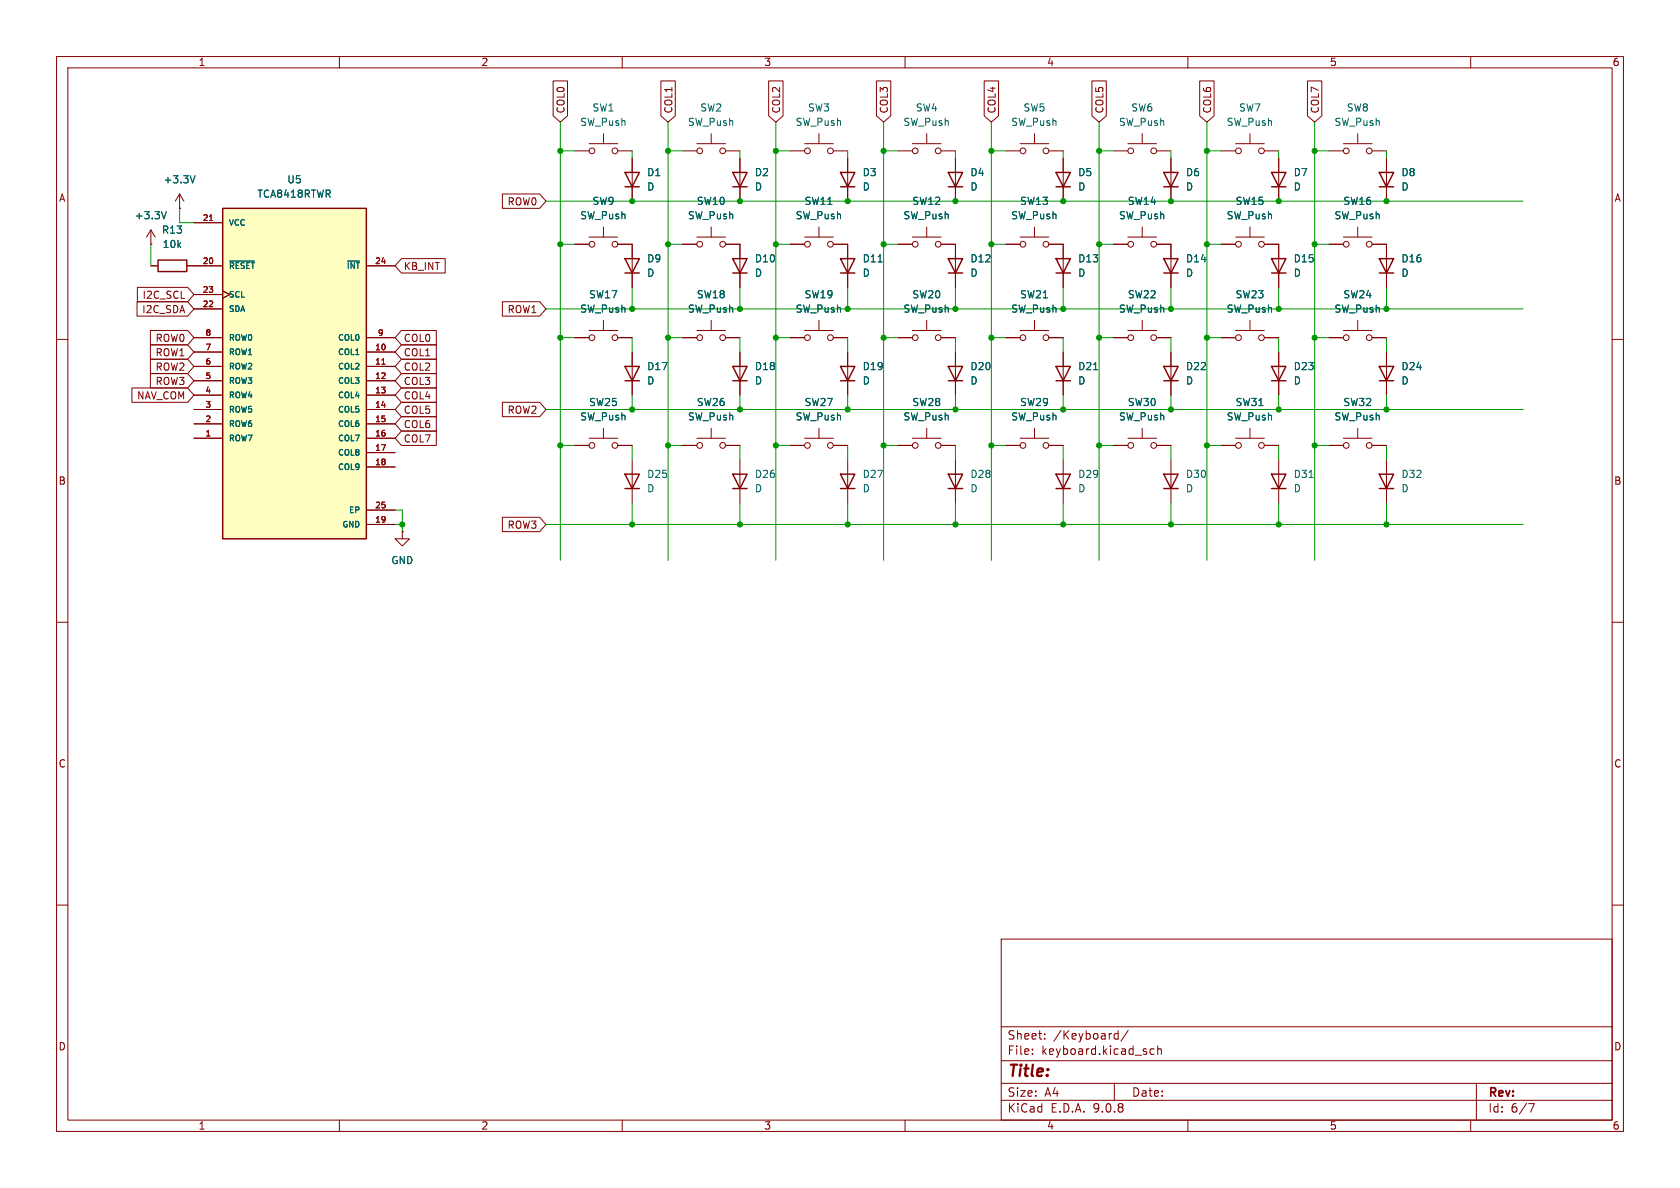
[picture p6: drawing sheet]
<svg xmlns="http://www.w3.org/2000/svg" width="297mm" height="210mm" viewBox="0 0 297 210" stroke-linecap="round" stroke-linejoin="round" font-family="sans-serif">
<g fill="none" stroke="#840000" stroke-width=".18">
<path d="M10 10h277v190h-277zM12 12h273v186h-273zM60 10v2M110 10v2M160 10v2M210 10v2M260 10v2M31.7 36.8h.1M31.7 34.3l-.7 1.3M31.7 34.3l.8 1.3M31.7 34.3v2.5M130.8 27.9v7.7"/>
<path d="M139.7 26.7h2.5M142.2 25.4h5.1M144.8 23.6v1.8M147.3 26.7h2.6M149.9 27.9v7.7M158.7 26.7h2.6M161.3 25.4h5.1M163.8 23.6v1.8M166.4 26.7h2.5M168.9 27.9v7.7M177.8 26.7h2.5M180.3 25.4h5.1"/>
<path d="M182.9 23.6v1.8M185.4 26.7h2.6M188 27.9v7.7M196.8 26.7h2.6M199.4 25.4h5.1M201.9 23.6v1.8M204.5 26.7h2.5M207 27.9v7.7M215.9 26.7h2.5M218.4 25.4h5.1M221 23.6v1.8M223.5 26.7h2.6"/>
<path d="M226.1 27.9v7.7M234.9 26.7h2.6M237.5 25.4h5.1M240 23.6v1.8M242.6 26.7h2.5M245.1 27.9v7.7M26.7 43.2h.1M26.7 47h1.2M26.7 40.6l-.8 1.3M26.7 40.6l.7 1.3M26.7 40.6v2.6M33 47h1.3"/>
<path d="M101.6 59.7h2.5M104.1 58.4h5.1M106.7 56.6v1.8M109.2 59.7h2.6M130.8 43.2v7.6M139.7 43.2h2.5M139.7 59.7h2.5M142.2 41.9h5.1M142.2 58.4h5.1M144.8 40.1v1.8M144.8 56.6v1.8M147.3 43.2h2.6v7.6"/>
<path d="M147.3 59.7h2.6M158.7 43.2h2.6M158.7 59.7h2.6M161.3 41.9h5.1M161.3 58.4h5.1M163.8 40.1v1.8M163.8 56.6v1.8M166.4 43.2h2.5v7.6M166.4 59.7h2.5M177.8 43.2h2.5M177.8 59.7h2.5M180.3 41.9h5.1"/>
<path d="M180.3 58.4h5.1M182.9 40.1v1.8M182.9 56.6v1.8M185.4 43.2h2.6v7.6M185.4 59.7h2.6M196.8 43.2h2.6M199.4 41.9h5.1M201.9 40.1v1.8M204.5 43.2h2.5M215.9 43.2h2.5M218.4 41.9h5.1M221 40.1v1.8"/>
<path d="M223.5 43.2h2.6M234.9 43.2h2.6M234.9 59.7h2.6M237.5 41.9h5.1M237.5 58.4h5.1M240 40.1v1.8M240 56.6v1.8M242.6 43.2h2.5v7.6M242.6 59.7h2.5M10 60h2M101.6 78.7h2.5M104.1 77.5h5.1"/>
<path d="M106.7 75.7v1.8M109.2 78.7h2.6M111.8 62.2v7.7M120.6 78.7h2.6M123.2 77.5h5.1M125.7 75.7v1.8M128.3 78.7h2.5M130.8 62.2v7.7M139.7 78.7h2.5M142.2 77.5h5.1M144.8 75.7v1.8M147.3 78.7h2.6"/>
<path d="M149.9 62.2v7.7M158.7 78.7h2.6M161.3 77.5h5.1M163.8 75.7v1.8M166.4 78.7h2.5M168.9 62.2v7.7M177.8 78.7h2.5M180.3 77.5h5.1M182.9 75.7v1.8M185.4 78.7h2.6M188 62.2v7.7M196.8 78.7h2.6"/>
<path d="M199.4 77.5h5.1M201.9 75.7v1.8M204.5 78.7h2.5M207 62.2v7.7M215.9 78.7h2.5M218.4 77.5h5.1M221 75.7v1.8M223.5 78.7h2.6M226.1 62.2v7.7M234.9 78.7h2.6M237.5 77.5h5.1M240 75.7v1.8"/>
<path d="M242.6 78.7h2.5M245.1 62.2v7.7M285 60h2M71.1 94v1.3h1.3l-1.3 1.2-1.3-1.2h1.3M71.1 94h.1M111.8 81.3v7.6M130.8 81.3v7.6M168.9 81.3v7.6M188 81.3v7.6M207 81.3v7.6M226.1 81.3v7.6M245.1 81.3v7.6"/>
<path d="M10 110h2M285 110h2M10 160h2M177 166h108v32h-108zM285 160h2M60 198v2M110 198v2M160 198v2M177 194.5h108M177 191.5h108M177 187.5h108M177 181.5h108"/>
<path d="M182.5 186.3v.1M182.5 185.5v.1M184.7 183.6v.1M184.7 182.8v.1M197 191.5v3M197 183.6l.2 .1 .5-.1M197.7 182.2v1.5M197.7 182.8l-.5-.1-.2 .1M199.5 182.1l-1.3 2M204 185.5l-.4-.1-.3 .3v.4l.2 .2h.5M204.7 185.5l.2-.1 .3 .1 .1 .9M204.7 184.9v1.5"/>
<path d="M210 198v2M260 198v2M261 191.5v6.5M270.2 195.1h1l-.6 1.5"/>
<circle cx="142.7" cy="26.7" r=".51"/>
<circle cx="146.8" cy="26.7" r=".51"/>
<circle cx="161.8" cy="26.7" r=".51"/>
<circle cx="165.9" cy="26.7" r=".51"/>
<circle cx="180.8" cy="26.7" r=".51"/>
<circle cx="184.9" cy="26.7" r=".51"/>
<circle cx="199.9" cy="26.7" r=".51"/>
<circle cx="204" cy="26.7" r=".51"/>
<circle cx="218.9" cy="26.7" r=".51"/>
<circle cx="223" cy="26.7" r=".51"/>
<circle cx="238" cy="26.7" r=".51"/>
<circle cx="242.1" cy="26.7" r=".51"/>
<circle cx="104.6" cy="59.7" r=".51"/>
<circle cx="108.7" cy="59.7" r=".51"/>
<circle cx="142.7" cy="59.7" r=".51"/>
<circle cx="142.7" cy="43.2" r=".51"/>
<circle cx="146.8" cy="43.2" r=".51"/>
<circle cx="146.8" cy="59.7" r=".51"/>
<circle cx="161.8" cy="59.7" r=".51"/>
<circle cx="161.8" cy="43.2" r=".51"/>
<circle cx="165.9" cy="43.2" r=".51"/>
<circle cx="165.9" cy="59.7" r=".51"/>
<circle cx="180.8" cy="59.7" r=".51"/>
<circle cx="180.8" cy="43.2" r=".51"/>
<circle cx="184.9" cy="43.2" r=".51"/>
<circle cx="184.9" cy="59.7" r=".51"/>
<circle cx="199.9" cy="43.2" r=".51"/>
<circle cx="204" cy="43.2" r=".51"/>
<circle cx="218.9" cy="43.2" r=".51"/>
<circle cx="223" cy="43.2" r=".51"/>
<circle cx="238" cy="43.2" r=".51"/>
<circle cx="238" cy="59.7" r=".51"/>
<circle cx="242.1" cy="43.2" r=".51"/>
<circle cx="242.1" cy="59.7" r=".51"/>
<circle cx="104.6" cy="78.7" r=".51"/>
<circle cx="108.7" cy="78.7" r=".51"/>
<circle cx="123.7" cy="78.7" r=".51"/>
<circle cx="127.8" cy="78.7" r=".51"/>
<circle cx="142.7" cy="78.7" r=".51"/>
<circle cx="146.8" cy="78.7" r=".51"/>
<circle cx="161.8" cy="78.7" r=".51"/>
<circle cx="165.9" cy="78.7" r=".51"/>
<circle cx="180.8" cy="78.7" r=".51"/>
<circle cx="184.9" cy="78.7" r=".51"/>
<circle cx="199.9" cy="78.7" r=".51"/>
<circle cx="204" cy="78.7" r=".51"/>
<circle cx="218.9" cy="78.7" r=".51"/>
<circle cx="223" cy="78.7" r=".51"/>
<circle cx="238" cy="78.7" r=".51"/>
<circle cx="242.1" cy="78.7" r=".51"/>
</g>
<g fill="none" stroke="#840000" stroke-width=".25">
<path d="M129.5 30.5h2.6l-1.3 2.5zM129.5 33h2.6M148.6 30.5h2.5l-1.2 2.5zM148.6 33h2.5M167.6 30.5h2.6l-1.3 2.5zM167.6 33h2.6M186.7 30.5h2.5l-1.2 2.5zM186.7 33h2.5M205.7 30.5h2.6l-1.3 2.5zM205.7 33h2.6M224.8 30.5h2.5l-1.2 2.5zM224.8 33h2.5"/>
<path d="M243.8 30.5h2.6l-1.3 2.5zM243.8 33h2.6M27.9 46h5.1v2h-5.1zM129.5 45.7h2.6l-1.3 2.6zM129.5 48.3h2.6M148.6 45.7h2.5l-1.2 2.6zM148.6 48.3h2.5M167.6 45.7h2.6l-1.3 2.6zM167.6 48.3h2.6M186.7 45.7h2.5l-1.2 2.6zM186.7 48.3h2.5M243.8 45.7h2.6l-1.3 2.6z"/>
<path d="M243.8 48.3h2.6M110.5 64.8h2.5l-1.2 2.5zM110.5 67.3h2.5M129.5 64.8h2.6l-1.3 2.5zM129.5 67.3h2.6M148.6 64.8h2.5l-1.2 2.5zM148.6 67.3h2.5M167.6 64.8h2.6l-1.3 2.5zM167.6 67.3h2.6M186.7 64.8h2.5l-1.2 2.5zM186.7 67.3h2.5M205.7 64.8h2.6l-1.3 2.5z"/>
<path d="M205.7 67.3h2.6M224.8 64.8h2.5l-1.2 2.5zM224.8 67.3h2.5M243.8 64.8h2.6l-1.3 2.5zM243.8 67.3h2.6M110.5 83.8h2.5l-1.2 2.6zM110.5 86.4h2.5M129.5 83.8h2.6l-1.3 2.6zM129.5 86.4h2.6M167.6 83.8h2.6l-1.3 2.6zM167.6 86.4h2.6M186.7 83.8h2.5l-1.2 2.6z"/>
<path d="M186.7 86.4h2.5M205.7 83.8h2.6l-1.3 2.6zM205.7 86.4h2.6M224.8 83.8h2.5l-1.2 2.6zM224.8 86.4h2.5M243.8 83.8h2.6l-1.3 2.6zM243.8 86.4h2.6"/>
</g>
<path d="M29.4 37.4l-.4 1.3M34.5 31.1l-.5 1.2M155.2 46.3h.8M193.3 65.3h.8M231.4 84.4h.8" fill="none" stroke="#006464" stroke-width=".18"/>
<path d="M39.4 36.8h25.4v58.5h-25.4z" fill="#ffffc2"/>
<path d="M39.4 36.8h25.4v58.5h-25.4zM110.5 30.5h2.5l-1.2 2.5zM110.5 33h2.5M110.5 45.7h2.5l-1.2 2.6zM110.5 48.3h2.5M205.7 45.7h2.6l-1.3 2.6zM205.7 48.3h2.6M224.8 45.7h2.5l-1.2 2.6zM224.8 48.3h2.5M148.6 83.8h2.5l-1.2 2.6zM148.6 86.4h2.5" fill="none" stroke="#840000" stroke-width=".25"/>
<g fill="none" stroke="#840000" stroke-width=".18">
<path d="M97.8 14.3h2.5v6.2l-1.2 1.1-1.3-1.1zM116.8 14.3h2.6v6.2l-1.3 1.1-1.3-1.1zM135.9 14.3h2.5v6.2l-1.2 1.1-1.3-1.1zM154.9 14.3h2.6v6.2l-1.3 1.1-1.3-1.1zM174 14.3h2.5v6.2l-1.2 1.1-1.3-1.1zM193 14.3h2.6v6.2l-1.3 1.1-1.3-1.1zM212.1 14.3h2.5v6.2l-1.2 1.1-1.3-1.1zM231.1 14.3h2.6v6.2l-1.3 1.1-1.3-1.1zM31.7 36.8h.1M34.3 39.4h5.1M88.8 34.3h6.6l1.1 1.3-1.1 1.2h-6.6zM101.6 26.7h2.5"/>
<path d="M104.1 25.4h5.1M106.7 23.6v1.8M109.2 26.7h2.6M111.8 27.9v7.7M120.6 26.7h2.6M123.2 25.4h5.1M125.7 23.6v1.8M128.3 26.7h2.5M130.8 27.9v2.6M130.8 33v2.6M149.9 27.9v2.6M149.9 33v2.6"/>
<path d="M168.9 27.9v2.6M168.9 33v2.6M188 27.9v2.6M188 33v2.6M207 27.9v2.6M207 33v2.6M226.1 27.9v2.6M226.1 33v2.6M245.1 27.9v2.6M245.1 33v2.6M24.2 53.3h9l1.1 1.3-1.1 1.3h-9zM24.3 50.8h8.9l1.1 1.3-1.1 1.2h-8.9z"/>
<path d="M26.6 58.4h6.6l1.1 1.3-1.1 1.3h-6.6zM26.7 43.2h.1M26.7 47h1.2M33 47h6.4M34.3 52.1h5.1M34.3 54.6h5.1M34.3 59.7h5.1M39.4 51.4l1.2 .7-1.2 .6M64.8 47h5M64.8 59.7h5M71 45.7h7.7v2.6h-7.7l-1.2-1.3zM71 58.4h6.1v2.6h-6.1l-1.2-1.3z"/>
<path d="M88.8 53.3h6.6l1.1 1.3-1.1 1.3h-6.6zM101.6 59.7h2.5M101.6 43.2h2.5M104.1 41.9h5.1M106.7 40.1v1.8M109.2 59.7h2.6M109.2 43.2h2.6v7.6M120.6 59.7h2.6M120.6 43.2h2.6M123.2 58.4h5.1M123.2 41.9h5.1M125.7 40.1v1.8"/>
<path d="M125.7 56.6v1.8M128.3 59.7h2.5M128.3 43.2h2.5v2.5M130.8 48.3v2.5M139.7 59.7h2.5M139.7 43.2h2.5M147.3 59.7h2.6M147.3 43.2h2.6v2.5M149.9 48.3v2.5M158.7 59.7h2.6M158.7 43.2h2.6M166.4 59.7h2.5"/>
<path d="M166.4 43.2h2.5v2.5M168.9 48.3v2.5M177.8 59.7h2.5M177.8 43.2h2.5M185.4 59.7h2.6M185.4 43.2h2.6v2.5M188 48.3v2.5M196.8 59.7h2.6M196.8 43.2h2.6M199.4 58.4h5.1M201.9 56.6v1.8M204.5 59.7h2.5"/>
<path d="M204.5 43.2h2.5v7.6M215.9 59.7h2.5M215.9 43.2h2.5M218.4 58.4h5.1M221 56.6v1.8M223.5 59.7h2.6M223.5 43.2h2.6v7.6M234.9 59.7h2.6M234.9 43.2h2.6M242.6 59.7h2.5M242.6 43.2h2.5v2.5M245.1 48.3v2.5"/>
<path d="M23.3 68.6h9.9l1.1 1.3-1.1 1.2h-9.9zM26.6 61h6.6l1.1 1.2-1.1 1.3h-6.6zM26.6 63.5h6.6l1.1 1.3-1.1 1.2h-6.6zM26.6 66h6.6l1.1 1.3-1.1 1.3h-6.6zM34.3 62.2h5.1M34.3 64.8h5.1M34.3 67.3h5.1M34.3 69.9h5.1M34.3 72.4h5.1M34.3 74.9h5.1M34.3 77.5h5.1M64.8 62.2h5"/>
<path d="M64.8 64.8h5M64.8 67.3h5M64.8 69.9h5M64.8 72.4h5M64.8 74.9h5M64.8 77.5h5M71 73.7h6.1v2.5h-6.1l-1.2-1.3zM71 71.1h6.1v2.6h-6.1l-1.2-1.3zM71 76.2h6.1v2.5h-6.1l-1.2-1.2zM71 68.6h6.1v2.5h-6.1l-1.2-1.2zM71 66h6.1v2.6h-6.1l-1.2-1.3zM71 61h6.1v2.5h-6.1l-1.2-1.3z"/>
<path d="M71 63.5h6.1v2.5h-6.1l-1.2-1.2zM88.8 71.1h6.6l1.1 1.3-1.1 1.3h-6.6zM101.6 78.7h2.5M109.2 78.7h2.6M111.8 62.2v2.6M111.8 67.3v2.6M120.6 78.7h2.6M128.3 78.7h2.5M130.8 62.2v2.6M130.8 67.3v2.6M139.7 78.7h2.5M147.3 78.7h2.6"/>
<path d="M149.9 62.2v2.6M149.9 67.3v2.6M158.7 78.7h2.6M166.4 78.7h2.5M168.9 62.2v2.6M168.9 67.3v2.6M177.8 78.7h2.5M185.4 78.7h2.6M188 62.2v2.6M188 67.3v2.6M196.8 78.7h2.6M204.5 78.7h2.5"/>
<path d="M207 62.2v2.6M207 67.3v2.6M215.9 78.7h2.5M223.5 78.7h2.6M226.1 62.2v2.6M226.1 67.3v2.6M234.9 78.7h2.6M242.6 78.7h2.5M245.1 62.2v2.6M245.1 67.3v2.6M64.8 80h5M64.8 82.6h5"/>
<path d="M64.8 90.2h5M64.8 92.7h5M71.1 94h.1M88.8 91.4h6.6l1.1 1.3-1.1 1.3h-6.6zM149.9 81.3v7.6"/>
<circle cx="104.6" cy="26.7" r=".51"/>
<circle cx="108.7" cy="26.7" r=".51"/>
<circle cx="123.7" cy="26.7" r=".51"/>
<circle cx="127.8" cy="26.7" r=".51"/>
<circle cx="104.6" cy="43.2" r=".51"/>
<circle cx="108.7" cy="43.2" r=".51"/>
<circle cx="123.7" cy="59.7" r=".51"/>
<circle cx="123.7" cy="43.2" r=".51"/>
<circle cx="127.8" cy="43.2" r=".51"/>
<circle cx="127.8" cy="59.7" r=".51"/>
<circle cx="199.9" cy="59.7" r=".51"/>
<circle cx="204" cy="59.7" r=".51"/>
<circle cx="218.9" cy="59.7" r=".51"/>
<circle cx="223" cy="59.7" r=".51"/>
</g>
<path d="M37 39h.6M67.5 64.4h.6" fill="none" stroke="#a90000" stroke-width=".18"/>
<path d="M29.4 37.4l-.4 1.3M34.5 31.1l-.5 1.2M40.6 46.2h4.4M61.4 46.2h2.2M155.2 46.3h.8M193.3 65.3h.8" fill="none" stroke="#006464" stroke-width=".18"/>
<g fill="none" stroke="#009600" stroke-width=".18">
<path d="M31.7 36.8v2.6h2.6M96.5 35.6h172.7M99.1 26.7h2.5M99.1 21.6v77.5M111.8 26.7v1.2M118.1 26.7h2.5M118.1 21.6v77.5M130.8 26.7v1.2M137.2 26.7h2.5M137.2 21.6v77.5M149.9 26.7v1.2M156.2 26.7h2.5"/>
<path d="M156.2 21.6v77.5M168.9 26.7v1.2M175.3 21.6v77.5M175.3 26.7h2.5M188 26.7v1.2M194.3 26.7h2.5M194.3 21.6v77.5M207 26.7v1.2M213.4 21.6v77.5M213.4 26.7h2.5M226.1 26.7v1.2M232.4 26.7h2.5"/>
<path d="M232.4 21.6v77.5M245.1 26.7v1.2M26.7 43.2v3.8M96.5 54.6h172.7M99.1 43.2h2.5M99.1 59.7h2.5M111.8 50.8v3.8M111.8 59.7v2.5M118.1 43.2h2.5M118.1 59.7h2.5M130.8 50.8v3.8M130.8 59.7v2.5"/>
<path d="M137.2 43.2h2.5M137.2 59.7h2.5M149.9 50.8v3.8M149.9 59.7v2.5M156.2 43.2h2.5M156.2 59.7h2.5M168.9 50.8v3.8M168.9 59.7v2.5M175.3 43.2h2.5M175.3 59.7h2.5M188 50.8v3.8M188 59.7v2.5"/>
<path d="M194.3 43.2h2.5M194.3 59.7h2.5M207 50.8v3.8M207 59.7v2.5M213.4 43.2h2.5M213.4 59.7h2.5M226.1 50.8v3.8M226.1 59.7v2.5M232.4 43.2h2.5M232.4 59.7h2.5M245.1 50.8v3.8M245.1 59.7v2.5"/>
<path d="M96.5 72.4h172.7M99.1 78.7h2.5M111.8 69.9v2.5M111.8 78.7v2.6M118.1 78.7h2.5M130.8 69.9v2.5M130.8 78.7v2.6M137.2 78.7h2.5M149.9 69.9v2.5M149.9 78.7v2.6M156.2 78.7h2.5M168.9 69.9v2.5"/>
<path d="M168.9 78.7v2.6M175.3 78.7h2.5M188 69.9v2.5M188 78.7v2.6M194.3 78.7h2.5M207 69.9v2.5M207 78.7v2.6M213.4 78.7h2.5M226.1 69.9v2.5M226.1 78.7v2.6M232.4 78.7h2.5M245.1 69.9v2.5"/>
<path d="M245.1 78.7v2.6M69.8 92.7h1.3M69.8 90.2h1.3v3.8M96.5 92.7h172.7M111.8 88.9v3.8M130.8 88.9v3.8M149.9 88.9v3.8M168.9 88.9v3.8M188 88.9v3.8M207 88.9v3.8M226.1 88.9v3.8M245.1 88.9v3.8"/>
</g>
<g fill="#009600" stroke="#009600" stroke-width=".18">
<circle cx="188" cy="72.4" r=".46"/>
<circle cx="175.3" cy="78.7" r=".46"/>
<circle cx="194.3" cy="78.7" r=".46"/>
<circle cx="188" cy="92.7" r=".46"/>
<circle cx="207" cy="92.7" r=".46"/>
<circle cx="168.9" cy="92.7" r=".46"/>
<circle cx="207" cy="72.4" r=".46"/>
<circle cx="175.3" cy="26.7" r=".46"/>
<circle cx="168.9" cy="35.6" r=".46"/>
<circle cx="175.3" cy="43.2" r=".46"/>
<circle cx="194.3" cy="26.7" r=".46"/>
<circle cx="194.3" cy="59.7" r=".46"/>
<circle cx="188" cy="54.6" r=".46"/>
<circle cx="194.3" cy="43.2" r=".46"/>
<circle cx="168.9" cy="54.6" r=".46"/>
<circle cx="175.3" cy="59.7" r=".46"/>
<circle cx="188" cy="35.6" r=".46"/>
<circle cx="207" cy="35.6" r=".46"/>
<circle cx="213.4" cy="26.7" r=".46"/>
<circle cx="207" cy="54.6" r=".46"/>
<circle cx="213.4" cy="59.7" r=".46"/>
<circle cx="232.4" cy="59.7" r=".46"/>
<circle cx="213.4" cy="43.2" r=".46"/>
<circle cx="213.4" cy="78.7" r=".46"/>
<circle cx="226.1" cy="92.7" r=".46"/>
<circle cx="226.1" cy="72.4" r=".46"/>
<circle cx="232.4" cy="78.7" r=".46"/>
<circle cx="245.1" cy="72.4" r=".46"/>
<circle cx="245.1" cy="92.7" r=".46"/>
<circle cx="232.4" cy="26.7" r=".46"/>
<circle cx="226.1" cy="35.6" r=".46"/>
<circle cx="232.4" cy="43.2" r=".46"/>
<circle cx="226.1" cy="54.6" r=".46"/>
<circle cx="245.1" cy="54.6" r=".46"/>
<circle cx="245.1" cy="35.6" r=".46"/>
<circle cx="156.2" cy="78.7" r=".46"/>
<circle cx="156.2" cy="59.7" r=".46"/>
<circle cx="149.9" cy="72.4" r=".46"/>
<circle cx="168.9" cy="72.4" r=".46"/>
<circle cx="149.9" cy="92.7" r=".46"/>
<circle cx="111.8" cy="54.6" r=".46"/>
<circle cx="130.8" cy="54.6" r=".46"/>
<circle cx="118.1" cy="43.2" r=".46"/>
<circle cx="130.8" cy="35.6" r=".46"/>
<circle cx="99.1" cy="26.7" r=".46"/>
<circle cx="111.8" cy="35.6" r=".46"/>
<circle cx="118.1" cy="26.7" r=".46"/>
<circle cx="99.1" cy="59.7" r=".46"/>
<circle cx="99.1" cy="43.2" r=".46"/>
<circle cx="111.8" cy="92.7" r=".46"/>
<circle cx="118.1" cy="78.7" r=".46"/>
<circle cx="111.8" cy="72.4" r=".46"/>
<circle cx="99.1" cy="78.7" r=".46"/>
<circle cx="137.2" cy="59.7" r=".46"/>
<circle cx="118.1" cy="59.7" r=".46"/>
<circle cx="149.9" cy="54.6" r=".46"/>
<circle cx="130.8" cy="92.7" r=".46"/>
<circle cx="137.2" cy="78.7" r=".46"/>
<circle cx="130.8" cy="72.4" r=".46"/>
<circle cx="149.9" cy="35.6" r=".46"/>
<circle cx="137.2" cy="43.2" r=".46"/>
<circle cx="137.2" cy="26.7" r=".46"/>
<circle cx="156.2" cy="43.2" r=".46"/>
<circle cx="156.2" cy="26.7" r=".46"/>
<circle cx="71.1" cy="92.7" r=".46"/>
</g>
<text font-size="2.8" fill="#840000" x="178" y="190.9">Title:</text>
<g font-size="2.1" fill="#840000">
<text x="178" y="184">Sheet:</text>
<text x="186.2" y="184">/Keyboard/</text>
<text x="178" y="186.7">File:</text>
<text x="184.1" y="186.7">keyboard.kicad_sch</text>
<text x="178" y="196.9">KiCad</text>
<text x="178" y="194.1">Size:</text>
<text x="184.7" y="194.1">A4</text>
<text x="185.7" y="196.9">E.D.A.</text>
<text x="193.3" y="196.9">9.0.8</text>
<text x="200" y="194.1">Date:</text>
<text x="263" y="194.3">Rev:</text>
<text x="263" y="196.9">Id:</text>
<text x="267.1" y="196.9">6/7</text>
</g>
<g font-size="1.8" fill="#840000">
<text x="35" y="11.9">1</text>
<text x="85" y="11.9">2</text>
<text x="135" y="11.9">3</text>
<text x="185" y="11.9">4</text>
<text x="235" y="11.9">5</text>
<text x="285" y="11.9">6</text>
<text x="100" y="20.2" transform="rotate(-90 100 20.2)">COL0</text>
<text x="119.1" y="20.2" transform="rotate(-90 119.1 20.2)">COL1</text>
<text x="138.1" y="20.2" transform="rotate(-90 138.1 20.2)">COL2</text>
<text x="157.2" y="20.2" transform="rotate(-90 157.2 20.2)">COL3</text>
<text x="176.2" y="20.2" transform="rotate(-90 176.2 20.2)">COL4</text>
<text x="195.3" y="20.2" transform="rotate(-90 195.3 20.2)">COL5</text>
<text x="214.3" y="20.2" transform="rotate(-90 214.3 20.2)">COL6</text>
<text x="233.4" y="20.2" transform="rotate(-90 233.4 20.2)">COL7</text>
<text x="10.3" y="35.9">A</text>
<text x="285.3" y="35.9">A</text>
<text x="89.6" y="36.5">ROW0</text>
<text x="71.3" y="47.9">KB_INT</text>
<text x="25.1" y="53">I2C_SCL</text>
<text x="25" y="55.6">I2C_SDA</text>
<text x="89.6" y="55.6">ROW1</text>
<text x="27.4" y="63.2">ROW1</text>
<text x="27.4" y="65.7">ROW2</text>
<text x="27.4" y="60.6">ROW0</text>
<text x="71.3" y="63.2">COL1</text>
<text x="71.3" y="60.6">COL0</text>
<text x="71.3" y="65.7">COL2</text>
<text x="24.1" y="70.8">NAV_COM</text>
<text x="27.4" y="68.3">ROW3</text>
<text x="71.3" y="70.8">COL4</text>
<text x="71.3" y="68.3">COL3</text>
<text x="71.3" y="75.9">COL6</text>
<text x="71.3" y="73.3">COL5</text>
<text x="89.6" y="73.3">ROW2</text>
<text x="71.3" y="78.4">COL7</text>
<text x="10.3" y="85.9">B</text>
<text x="285.3" y="85.9">B</text>
<text x="89.6" y="93.7">ROW3</text>
<text x="10.3" y="135.9">C</text>
<text x="285.3" y="135.9">C</text>
<text x="10.3" y="185.9">D</text>
<text x="285.3" y="185.9">D</text>
<text x="35" y="199.9">1</text>
<text x="85" y="199.9">2</text>
<text x="135" y="199.9">3</text>
<text x="185" y="199.9">4</text>
<text x="235" y="199.9">5</text>
<text x="285" y="199.9">6</text>
</g>
<g font-size="1.8" fill="#006464">
<text x="102.5" y="22.5">SW_Push</text>
<text x="104.6" y="19.9">SW1</text>
<text x="121.5" y="22.5">SW_Push</text>
<text x="123.7" y="19.9">SW2</text>
<text x="140.6" y="22.5">SW_Push</text>
<text x="142.7" y="19.9">SW3</text>
<text x="159.6" y="22.5">SW_Push</text>
<text x="161.8" y="19.9">SW4</text>
<text x="178.7" y="22.5">SW_Push</text>
<text x="180.8" y="19.9">SW5</text>
<text x="197.7" y="22.5">SW_Push</text>
<text x="199.9" y="19.9">SW6</text>
<text x="216.8" y="22.5">SW_Push</text>
<text x="218.9" y="19.9">SW7</text>
<text x="235.8" y="22.5">SW_Push</text>
<text x="238" y="19.9">SW8</text>
<text x="28.8" y="32.6">+3.3V</text>
<text x="45.4" y="35.2">TCA8418RTWR</text>
<text x="50.7" y="32.6">U5</text>
<text x="114.3" y="31.3">D1</text>
<text x="114.3" y="33.9">D</text>
<text x="133.4" y="31.3">D2</text>
<text x="133.4" y="33.9">D</text>
<text x="152.4" y="31.3">D3</text>
<text x="152.4" y="33.9">D</text>
<text x="171.5" y="31.3">D4</text>
<text x="171.5" y="33.9">D</text>
<text x="190.5" y="31.3">D5</text>
<text x="190.5" y="33.9">D</text>
<text x="209.6" y="31.3">D6</text>
<text x="209.6" y="33.9">D</text>
<text x="228.6" y="31.3">D7</text>
<text x="228.6" y="33.9">D</text>
<text x="247.7" y="31.3">D8</text>
<text x="247.7" y="33.9">D</text>
<text x="23.7" y="39">+3.3V</text>
<text x="28.5" y="41.5">R13</text>
<text x="102.5" y="39">SW_Push</text>
<text x="104.6" y="36.4">SW9</text>
<text x="121.5" y="39">SW_Push</text>
<text x="123.1" y="36.4">SW10</text>
<text x="140.6" y="39">SW_Push</text>
<text x="142.1" y="36.4">SW11</text>
<text x="159.6" y="39">SW_Push</text>
<text x="161.2" y="36.4">SW12</text>
<text x="178.7" y="39">SW_Push</text>
<text x="180.2" y="36.4">SW13</text>
<text x="197.7" y="39">SW_Push</text>
<text x="199.3" y="36.4">SW14</text>
<text x="216.8" y="39">SW_Push</text>
<text x="218.3" y="36.4">SW15</text>
<text x="235.8" y="39">SW_Push</text>
<text x="237.4" y="36.4">SW16</text>
<text x="28.7" y="44">10k</text>
<text x="114.3" y="46.6">D9</text>
<text x="133.4" y="46.6">D10</text>
<text x="152.4" y="46.6">D11</text>
<text x="171.5" y="46.6">D12</text>
<text x="190.5" y="46.6">D13</text>
<text x="209.6" y="46.6">D14</text>
<text x="228.6" y="46.6">D15</text>
<text x="247.7" y="46.6">D16</text>
<text x="104" y="52.9">SW17</text>
<text x="114.3" y="49.1">D</text>
<text x="123.1" y="52.9">SW18</text>
<text x="133.4" y="49.1">D</text>
<text x="142.1" y="52.9">SW19</text>
<text x="152.4" y="49.1">D</text>
<text x="161.2" y="52.9">SW20</text>
<text x="171.5" y="49.1">D</text>
<text x="180.2" y="52.9">SW21</text>
<text x="190.5" y="49.1">D</text>
<text x="199.3" y="52.9">SW22</text>
<text x="209.6" y="49.1">D</text>
<text x="218.3" y="52.9">SW23</text>
<text x="228.6" y="49.1">D</text>
<text x="237.4" y="52.9">SW24</text>
<text x="247.7" y="49.1">D</text>
<text x="102.5" y="55.5">SW_Push</text>
<text x="121.5" y="55.5">SW_Push</text>
<text x="140.6" y="55.5">SW_Push</text>
<text x="159.6" y="55.5">SW_Push</text>
<text x="178.7" y="55.5">SW_Push</text>
<text x="197.7" y="55.5">SW_Push</text>
<text x="216.8" y="55.5">SW_Push</text>
<text x="235.8" y="55.5">SW_Push</text>
<text x="114.3" y="65.6">D17</text>
<text x="133.4" y="65.6">D18</text>
<text x="152.4" y="65.6">D19</text>
<text x="171.5" y="65.6">D20</text>
<text x="190.5" y="65.6">D21</text>
<text x="209.6" y="65.6">D22</text>
<text x="228.6" y="65.6">D23</text>
<text x="247.7" y="65.6">D24</text>
<text x="104" y="72">SW25</text>
<text x="114.3" y="68.2">D</text>
<text x="123.1" y="72">SW26</text>
<text x="133.4" y="68.2">D</text>
<text x="142.1" y="72">SW27</text>
<text x="152.4" y="68.2">D</text>
<text x="161.2" y="72">SW28</text>
<text x="171.5" y="68.2">D</text>
<text x="180.2" y="72">SW29</text>
<text x="190.5" y="68.2">D</text>
<text x="199.3" y="72">SW30</text>
<text x="209.6" y="68.2">D</text>
<text x="218.3" y="72">SW31</text>
<text x="228.6" y="68.2">D</text>
<text x="237.4" y="72">SW32</text>
<text x="247.7" y="68.2">D</text>
<text x="102.5" y="74.5">SW_Push</text>
<text x="121.5" y="74.5">SW_Push</text>
<text x="140.6" y="74.5">SW_Push</text>
<text x="159.6" y="74.5">SW_Push</text>
<text x="178.7" y="74.5">SW_Push</text>
<text x="197.7" y="74.5">SW_Push</text>
<text x="216.8" y="74.5">SW_Push</text>
<text x="235.8" y="74.5">SW_Push</text>
<text x="114.3" y="84.7">D25</text>
<text x="114.3" y="87.2">D</text>
<text x="133.4" y="84.7">D26</text>
<text x="133.4" y="87.2">D</text>
<text x="152.4" y="84.7">D27</text>
<text x="152.4" y="87.2">D</text>
<text x="171.5" y="84.7">D28</text>
<text x="171.5" y="87.2">D</text>
<text x="190.5" y="84.7">D29</text>
<text x="190.5" y="87.2">D</text>
<text x="209.6" y="84.7">D30</text>
<text x="209.6" y="87.2">D</text>
<text x="228.6" y="84.7">D31</text>
<text x="228.6" y="87.2">D</text>
<text x="247.7" y="84.7">D32</text>
<text x="247.7" y="87.2">D</text>
<text x="69.1" y="99.9">GND</text>
</g>
<g font-size="1.4" fill="#a90000">
<text x="35.7" y="39.1">21</text>
<text x="35.7" y="46.7">20</text>
<text x="66.2" y="46.7">24</text>
<text x="35.7" y="51.8">23</text>
<text x="35.7" y="54.4">22</text>
<text x="36.2" y="59.4">8</text>
<text x="66.7" y="59.4">9</text>
<text x="36.2" y="62">7</text>
<text x="36.2" y="64.5">6</text>
<text x="66.2" y="62">10</text>
<text x="66.2" y="64.5">11</text>
<text x="36.2" y="67.1">5</text>
<text x="36.2" y="69.6">4</text>
<text x="66.2" y="67.1">12</text>
<text x="66.2" y="69.6">13</text>
<text x="36.2" y="72.1">3</text>
<text x="36.2" y="74.7">2</text>
<text x="36.2" y="77.2">1</text>
<text x="66.2" y="72.1">14</text>
<text x="66.2" y="74.7">15</text>
<text x="66.2" y="77.2">16</text>
<text x="66.2" y="79.8">17</text>
<text x="66.2" y="82.3">18</text>
<text x="66.2" y="89.9">25</text>
<text x="66.2" y="92.5">19</text>
</g>
<g font-size="1.4" fill="#006464">
<text x="40.4" y="40.1">VCC</text>
<text x="40.4" y="47.7">~{RESET}</text>
<text x="61.2" y="47.7">~{INT}</text>
<text x="40.4" y="52.8">SCL</text>
<text x="40.4" y="55.3">SDA</text>
<text x="40.4" y="60.4">ROW0</text>
<text x="40.4" y="63">ROW1</text>
<text x="40.4" y="65.5">ROW2</text>
<text x="59.6" y="60.4">COL0</text>
<text x="59.6" y="63">COL1</text>
<text x="59.6" y="65.5">COL2</text>
<text x="40.4" y="68">ROW3</text>
<text x="40.4" y="70.6">ROW4</text>
<text x="59.6" y="68">COL3</text>
<text x="59.6" y="70.6">COL4</text>
<text x="40.4" y="73.1">ROW5</text>
<text x="40.4" y="75.7">ROW6</text>
<text x="59.6" y="73.1">COL5</text>
<text x="59.6" y="75.7">COL6</text>
<text x="40.4" y="78.2">ROW7</text>
<text x="59.6" y="78.2">COL7</text>
<text x="59.6" y="80.7">COL8</text>
<text x="59.6" y="83.3">COL9</text>
<text x="60.4" y="93.4">GND</text>
<text x="61.6" y="90.9">EP</text>
</g>
</svg>
